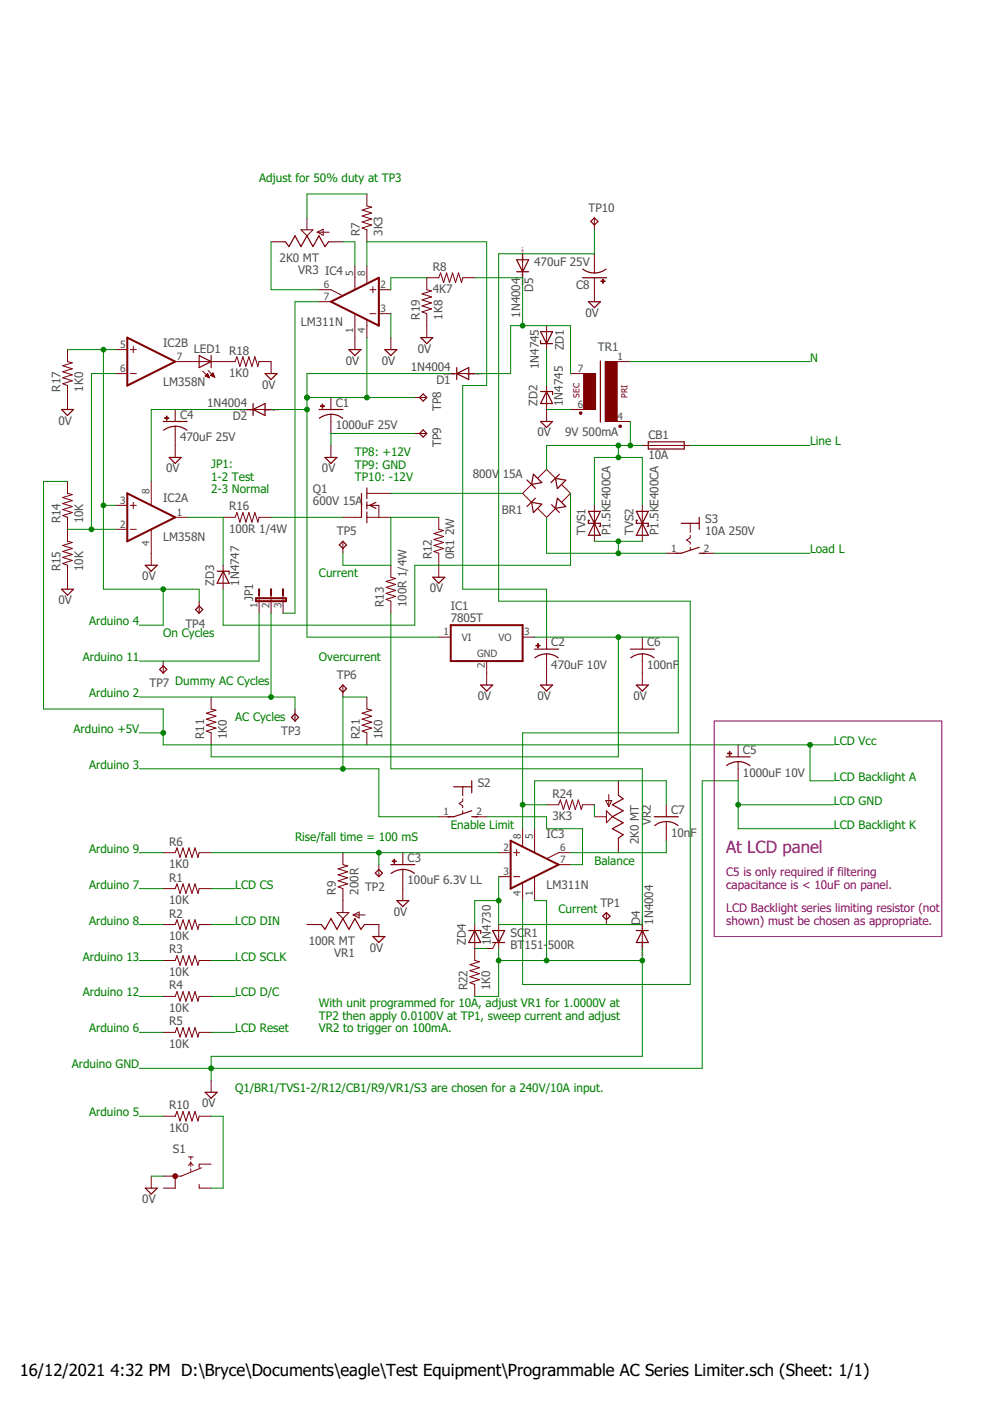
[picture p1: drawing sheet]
<svg xmlns="http://www.w3.org/2000/svg" width="210mm" height="297mm" viewBox="0 0 210 297" stroke-linecap="round" stroke-linejoin="round" font-family="sans-serif">
<g fill="none" stroke="#800000" stroke-width=".21">
<path d="M57.5 51.3h3M63.8 48.7h2.6l-1.3 1.3zM65.1 46.2v2.5M67.2 49.2h2.6M67.2 49.2l1.3-.6v1.3zM69.7 51.3h3M75.2 56.3v5.1M77.8 41.1v2.6l1 .2-2 .6 2 .7-2 .6 2 .6-2 .7 2 .6-2 .6 1 .4v2.6M77.8 56.3v3.8M100.6 58.9h-2.5l-.2 1-.7-2-.6 2-.7-2-.6 2-.6-2-.7 2-.6-2-.4 1h-2.5v2.5l1 .3-2 .6 2 .6-2 .7 2 .6-2 .7 2 .6-2 .6 1 .4v5.1M110.8 53.8v5.1M126 46.2v2.5"/>
<path d="M126 53.8v4.1M126 58.9v5.1M14.3 74.1v2.6l1 .2-2 .7 2 .6-2 .6 2 .7-2 .6 2 .6-2 .7 1 .3v5.1M24.5 79.2h2.5M24.5 74.1h2.5M27.6 79.2h1.3M27.6 74.1h1.3M28.3 73.5v1.3M37.1 76.7h12.7l.4-1.1 .7 2.1 .6-2.1 .6 2.1 .7-2.1 .6 2.1 .6-2.1 .7 2.1 .2-1h2.6v2.5M43 78.7l1.4 1.4M43.5 79.7l.5-.5 .4 .9zM43.6 79.7h.6"/>
<path d="M43.6 79.8h.7M43.7 79.5h.5M43.8 79.4h.3M43.9 79.3h.1M43.9 79.9h.4M44.1 78.6l1.4 1.4M44.6 79.6l.5-.5 .4 .9zM44.7 79.5h.7M44.8 79.7h.6M44.8 79.4h.5M44.9 79.3h.4M45.1 79.2h.1"/>
<path d="M45.1 79.8h.3M45.4 79.9h.1M67.6 61.4h2.6l2.4 1.3M67.6 64h2.6M75.2 66.6v7.5M77.8 67.9v3.7M78.4 61.4h1.3M78.4 66.5h1.3M79.1 60.8v1.3M80.3 61.4h2.6M80.3 66.5h2.6M82.9 71.6v2.5"/>
<path d="M95.6 79.2h5M115.9 69v5.1M121 79.2h5M128.6 76.7h5M37.1 86.8v2.6M37.1 90.4v6.6M44.2 80h.2M52.4 86.8h5.1M70.2 84.3v2.5M70.2 87.8v4.1M70.2 94.4v2.6M87.9 91.9h2.6"/>
<path d="M87.9 84.3h2.6M115.9 81.7v7.7M121 86.8h5M128.6 89.4h5M136.2 94.4h10.1M14.3 102.1v2.5l1 .3-2 .6 2 .6-2 .7 2 .6-2 .6 2 .7-2 .6 1 .4v5.1l1 .2-2 .7 2 .6-2 .6 2 .7-2 .6 2 .6-2 .7 1 .3v5.1M24.5 107.1h2.5M24.5 112.2h2.5M27.6 107.1h1.3M27.6 112.2h1.3M28.3 106.5v1.3M32.1 102.1v5"/>
<path d="M32.1 112.2v7.6M37.1 109.7h2.6M47.3 109.7h2.5l.4-1 .7 2 .6-2 .6 2 .7-2 .6 2 .6-2 .7 2 .2-1h2.6M47.3 119.8v5.1M72.7 114.8v2.5M72.7 109.7h3.9M77.8 109.7h5.1M77.8 107.1h2.5v2.6M77.8 104.6h5.1M82.9 119.8v2.6l1 .2-2 .7 2 .6-2 .6 2 .7-2 .6 2 .6-2 .7 1 .4v2.5M93 109.7v2.5l1 .3-2 .6 2 .6-2 .7 2 .6-2 .7 2 .6-2 .6 1 .4v5.1M112.7 102.7l-1.9 1.9 1.9 1.9"/>
<path d="M114.1 101.3l1.8-1.8 1.9 1.9M117.8 107.8l-1.9 1.9-1.8-1.8M119.1 102.8l1.9 1.8-1.9 1.8M126 107.1v7.7M136.2 107.1v7.7M141.3 117.3h2.5M146.3 111v1.9M146.3 113.5v.5l-.7 .5 .7 .5v.4M146.3 116v.7M148.9 117.3h2.5M42.2 127.5v2.5M54.9 126.2v3.8"/>
<path d="M57.5 126.2v3.8M60 126.2v3.8M93 135.1h2.6M110.8 135.1h2.5M115.9 135.1v2.5M115.9 138.6v6.6M136.2 135.1v2.5M136.2 138.6v6.6M34.6 140.2v2.5M44.8 147.8v2.5l1 .3-2 .6 2 .6-2 .7 2 .6-2 .7 2 .6-2 .6 1 .4v2.5M62.5 150.3v2.6M72.7 145.2v2.6"/>
<path d="M77.8 147.8v2.5l1 .3-2 .6 2 .6-2 .7 2 .6-2 .7 2 .6-2 .6 1 .4v2.5M103.2 140.2v5M156.5 157.9v2.6M93 173.2h2.6M98.1 166.8v1.9M98.1 169.4v.5l-.8 .5 .8 .5v.4M98.1 171.9v.6M100.6 173.2h2.6M110.8 175.7v3.8M113.3 175.7v5M115.9 170.6h2.5l.4-1 .6 2 .7-2 .6 2 .6-2 .7 2 .6-2 .7 2 .2-1h2.5M126 173.2h2.6"/>
<path d="M128.4 169.7h1.3l-.6 1.3zM128.6 171.9l1.2 1.3-1.2 1.2zM129.1 168.5v2.5M131.1 165.5v3.1M131.1 177.7v3.1M141.3 170.6v2.6M141.3 174.2v4M156.5 161.5v4M34.6 188.4h2.5l.4-1 .7 2 .6-2 .6 2 .7-2 .6 2 .6-2 .7 2 .2-1h2.6M34.6 196h2.5l.4-1 .7 2 .6-2 .6 2 .7-2 .6 2 .6-2 .7 2 .2-1h2.6M34.6 180.8h2.5l.4-1 .7 2 .6-2 .6 2 .7-2 .6 2 .6-2 .7 2 .2-1h2.6M65.1 196h3"/>
<path d="M71.4 193.5h2.6l-1.3 1.3zM72.7 180.8v2.5l1 .3-2 .6 2 .6-2 .7 2 .6-2 .7 2 .6-2 .6 1 .4v5.1M74.9 194h2.5M74.9 194l1.2-.6v1.2zM77.3 196h3v2.6M80.3 183.3v2.6M85.4 180.8v2.5M85.4 184.3v6.6M100.6 196v7.6l1.1 .3-2.1 .6 2.1 .7-2.1 .6 2.1 .6-2.1 .7 2.1 .6-2.1 .6 1 .4v2.6M105.1 199.8l-.6 1.3h-1.3M105.7 180.8h2.6M105.7 196v5.1"/>
<path d="M105.7 185.9h2.6M108.9 180.8h1.3M108.9 185.9h1.3M109.5 180.1v1.3M110.8 187.2v3.7M113.3 185.9v5M118.4 183.3h2.6M121 180.8h-2.6l-2.4 1.2M128.6 193.5v2.5M136.2 196v5.1M34.6 203.6h2.5l.4-1 .7 2.1 .6-2.1 .6 2.1 .7-2.1 .6 2.1 .6-2.1 .7 2.1 .2-1.1h2.6M34.6 211.3h2.5l.4-1.1 .7 2.1 .6-2.1 .6 2.1 .7-2.1 .6 2.1 .6-2.1 .7 2.1 .2-1h2.6"/>
<path d="M34.6 218.9h2.5l.4-1 .7 2 .6-2 .6 2 .7-2 .6 2 .6-2 .7 2 .2-1h2.6M34.6 236.7h2.5l.4-1.1 .7 2.1 .6-2.1 .6 2.1 .7-2.1 .6 2.1 .6-2.1 .7 2.1 .2-1h2.6M44.8 229v2.6M32.1 249.4v2.5M37.1 249.4v2.5h-2.5M39.9 245.3h1.1M39.9 247.1l.5-.5 .6 .5M40.4 245.3v.5M40.4 246.3v1M40.4 247.8v.5M42.2 251.1v.8h2.6M42.7 247.6l-4.3 1.8h-3.8"/>
<path d="M44.8 246.8h-2.6v.8"/>
</g>
<g fill="#800000" stroke="#800000" stroke-width=".21">
<path d="M131.3 90.2h.4v.4h-.4z" fill-rule="evenodd"/>
<path d="M122.9 87.4h.4v.4h-.4z" fill-rule="evenodd"/>
<circle cx="37.1" cy="249.4" r=".51"/>
</g>
<g fill="none" stroke="#800000" stroke-width=".25">
<path d="M60.5 51.3l.8 1 1.2-2.3 1.3 2.3 1.3-2.3 1.3 2.3 1.2-2.3 1.3 2.3 .8-1M109.5 55.1h2.6l-1.3 2.5zM109.5 57.6h2.6M123.5 58.9h5.1M123.5 57a4 4 0 0 0 5 0M126 46.2l.8 .7-.8 .8-.7-.8zM42.2 75.4l2.6 1.3-2.6 1.2zM44.8 75.4v2.5M56.2 79.2h2.5l-1.2 1.3zM74 74.1h2.5l-1.3 1.3zM81.6 74.1h2.5l-1.2 1.3zM89.2 71.6h2.6l-1.3 1.3z"/>
<path d="M96.8 79.2l2.6-1.3v2.6zM96.8 77.9v2.6M114.6 70.3h2.6l-1.3 2.6zM114.6 72.2v.7h2.6M124.8 64h2.5l-1.3 1.2zM127.3 76.5v13M13 86.8h2.6l-1.3 1.3zM34.6 89.4h5.1M34.7 91.2a4 4 0 0 1 4.9 0M35.9 97h2.5l-1.3 1.3zM53.7 86.8l2.5-1.2v2.5zM53.7 85.6v2.5"/>
<path d="M67.6 86.8h5.1M67.7 88.7a4 4 0 0 1 5 0M68.9 97h2.5l-1.2 1.3zM89.7 91.1l.8 .8-.8 .8-.7-.8zM89.7 83.5l.8 .8-.8 .7-.7-.7zM114.6 89.4h2.6l-1.3 1.2zM114.6 83h2.6v.7M115.9 83l1.3 2.6h-2.6zM137.5 93.7h7.6v1.5h-7.6zM30.8 119.8h2.5l-1.2 1.3zM71.9 115.5l.8-.7 .8 .7-.8 .8zM76.6 104.6v5.1"/>
<path d="M77.8 103.5v2.2M77.8 106.4v1.5M77.8 108.5v2.3M79.7 106.5l-1.3 .6 1.3 .7M111.7 101.8l1.8 1.7M112.7 106.5l2.2 .4-1.8 1.8zM113.1 100.5l1.8 1.8-2.2 .4zM113.5 105.6l-1.8 1.8M116.9 107l1.7 1.6M117.8 101.4l2.2 .4-1.8 1.8zM118.2 105.6l1.8 1.8-2.2 .4zM118.6 100.6l-1.8 1.7"/>
<path d="M124.8 108.4l2.5 5.1h-2.5l2.5-5.1zM125 110.3h-.2v.7h2.5v.6h-.3M134.9 108.4h2.6l-2.6 5.1h2.6zM135.2 110.3h-.3v.7h2.6v.6h-.3M144.4 111h3.9M148.3 109.7v2.5M148.3 116l-3.9 1.3h-1.2M148.3 117.3h1.2M13 124.9h2.6l-1.3 1.3zM41.5 129.2l.7-.7 .8 .7-.8 .8zM46 121.1h2.6v.7M47.3 121.1l1.3 2.6h-2.6z"/>
<path d="M91.8 122.4h2.5l-1.3 1.3zM113.3 137.6h5.1M115.9 138.6l1.6 .3 .9 .6M115.9 138.6l-1.1 .2-1.4 .7M133.6 137.6h5.1M136.2 138.6l1.6 .3 .9 .6M136.2 138.6l-1.6 .3-.9 .6M33.8 141.9l.8-.7 .8 .7-.8 .8zM61.8 152.1l.7-.8 .8 .8-.8 .8zM71.9 146l.8-.8 .8 .8-.8 .8zM101.9 145.2h2.6l-1.3 1.3zM114.6 145.2h2.6l-1.3 1.3z"/>
<path d="M134.9 145.2h2.6l-1.3 1.3zM96.2 166.8h3.8M100 165.5v2.6M100 171.9l-3.8 1.3h-1.3M100 173.2h1.3M131.1 168.6l1 .8-2.3 1.2 2.3 1.3-2.3 1.3 2.3 1.2-2.3 1.3 2.3 1.3-1 .7M138.7 173.2h5.1M138.8 175a4 4 0 0 1 5 0M154 160.5h5M154.1 162.3a4 4 0 0 1 4.9 0M68.1 196l.8 1 1.3-2.2 1.2 2.2 1.3-2.2 1.3 2.2 1.2-2.2 1.3 2.2 .8-1M79.1 198.6h2.5l-1.3 1.2z"/>
<path d="M79.6 185.1l.7-.8 .8 .8-.8 .8zM82.9 183.3h5M84.1 190.9h2.6l-1.3 1.3zM85.4 184.3l1.6 .3 .9 .6M85.4 184.3l-1.1 .2-1.4 .7M99.4 197.3h2.5v.6M100.6 197.3l1.3 2.5h-2.5zM104.5 199.8h2.5M104.5 197.3h2.5l-1.3 2.5zM127.8 194.2l.8-.7 .7 .7-.7 .8zM134.9 197.3h2.6M136.2 197.3l1.3 2.5h-2.6z"/>
<path d="M43.5 231.6h2.5l-1.2 1.3zM30.8 251.9h2.5l-1.2 1.3z"/>
</g>
<g fill="#800000" stroke="#800000" stroke-width=".21">
<path d="M83.1 182.5h.9v.2h-.9z"/>
<path d="M83.5 182.2h.2v.8h-.2z"/>
<path d="M67.9 86h.9v.2h-.9z"/>
<path d="M68.3 85.7h.1v.9h-.1z"/>
<path d="M113.6 136.8h.9v.1h-.9z"/>
<path d="M114 136.4h.1v.9h-.1z"/>
<path d="M128.3 76.7h2.6v12.7h-2.6z"/>
<path d="M123.7 79.2h2.6v7.6h-2.6z"/>
<path d="M34.9 88.6h.9v.1h-.9z"/>
<path d="M35.3 88.2h.1v.9h-.1z"/>
<path d="M154.3 159.7h.9v.1h-.9z"/>
<path d="M154.6 159.3h.2v.9h-.2z"/>
<path d="M127.4 59.6h.9v.1h-.9z"/>
<path d="M127.8 59.2h.1v.9h-.1z"/>
</g>
<path d="M27 71.6l10.1 5.1-10.1 5zM70.2 64l10.1-5.1v10.1zM27 104.6l10.1 5.1-10.1 5.1zM54.3 126.8h6.3v.7h-6.3zM54.9 124.9v1.3M57.5 124.9v1.3M60 124.9v1.3M95.6 132.5h15.2v7.7h-15.2zM108.3 178.2l10.1 5.1-10.1 5.1z" fill="none" stroke="#800000" stroke-width=".42"/>
<g fill="none" stroke="#008000" stroke-width=".21">
<path d="M57.5 51.3v10.1h10.1M72.7 51.3h2.5v5M77.8 56.3v-5h25.4v30.4h-5.1v43.2h17.8v10.2M77.8 41.1h-12.7v5.1M90.5 58.9h-7.6v2.5M100.6 58.9h10.2v10.1M126 48.7v5.1h-20.3v73.7h40.6v81.2h-35.5v-17.8M14.3 74.1h10.2M21.9 74.1v50.8h20.3v2.6M24.5 79.2h-5.1v33M67.6 64h-5.1v66h-2.5M77.8 71.6v12.7"/>
<path d="M82.9 66.5v5.1M95.6 79.2h-30.5v55.9h27.9M100.6 79.2h7.7v-10.2h12.7v10.2M115.9 74.1v7.6M133.6 76.7h38.1M52.4 86.8h-20.3v15.3M57.5 86.8h7.6M65.1 84.3h22.8M87.9 91.9h-17.7v2.5M115.9 86.8h5.1M131.1 94.4v2.6M133.6 89.4v5"/>
<path d="M136.2 94.4h-20.3v5.1M146.3 94.4h25.4M14.3 102.1h-5.1v48.2h25.4v7.6h142.2M14.3 112.2h10.2M21.9 107.1h2.6M39.7 109.7h7.6v10.1M57.5 109.7h15.2M82.9 104.6h27.9M93 109.7h-10.1v10.1h-10.2v-2.5M115.9 109.7v7.6h25.4M121 104.6v15.2h-33.1v12.7h-40.6v-7.6M126 107.1v-10.1h10.2v10.1"/>
<path d="M126 114.8h10.2M131.1 114.8v2.5M151.4 117.3h20.3M34.6 124.9v7.6h-5.1M54.9 130v10.2h-25.4M57.5 130v17.8M82.9 130v33h53.3v33h-30.5v-10.1M113.3 135.1h30.5v20.3h-33v20.3M131.1 135.1v25.4h-86.3v-2.6M29.5 147.8h33v2.5M29.5 155.4h5.1M77.8 147.8h-5.1v15.2"/>
<path d="M171.7 157.9v7.6h5.1M29.5 163h50.8v10.2h12.7M103.2 173.2h12.7v2.5h7.6v7.6h-2.5M110.8 170.6h5.1M126 170.6v2.6M141.3 170.6v-5.1h-28v10.2M141.3 178.2v2.6h-20.3M156.5 170.6h20.3M176.8 175.7h-20.3v-10.2h-7.6v61h-119.4M29.5 188.4h5.1M29.5 196h5.1M29.5 180.8h5.1"/>
<path d="M44.8 188.4h5M44.8 196h5M44.8 180.8h60.9M80.3 180.8v2.5M105.7 190.9h-5.1v5.1M113.3 190.9h2.6v12.7M29.5 203.6h5.1M29.5 211.3h5.1M29.5 218.9h5.1M44.8 203.6h5M44.8 211.3h5M44.8 218.9h5"/>
<path d="M100.6 201.1h2.6M105.7 203.6h30.5M105.7 201.1v10.2h-5.1M136.2 201.1v22.9h-91.4v5M29.5 236.7h5.1M44.8 236.7h2.5v15.2h-2.5M32.1 249.4h2.5"/>
</g>
<g fill="#008000" stroke="#008000" stroke-width=".21">
<circle cx="44.8" cy="226.5" r=".51"/>
<circle cx="156.5" cy="170.6" r=".51"/>
<circle cx="105.7" cy="203.6" r=".51"/>
<circle cx="136.2" cy="203.6" r=".51"/>
<circle cx="115.9" cy="203.6" r=".51"/>
<circle cx="110.8" cy="69" r=".51"/>
<circle cx="21.9" cy="74.1" r=".51"/>
<circle cx="21.9" cy="107.1" r=".51"/>
<circle cx="34.6" cy="124.9" r=".51"/>
<circle cx="19.4" cy="112.2" r=".51"/>
<circle cx="65.1" cy="84.3" r=".51"/>
<circle cx="65.1" cy="86.8" r=".51"/>
<circle cx="77.8" cy="84.3" r=".51"/>
<circle cx="80.3" cy="180.8" r=".51"/>
<circle cx="133.6" cy="94.4" r=".51"/>
<circle cx="131.1" cy="94.4" r=".51"/>
<circle cx="131.1" cy="97" r=".51"/>
<circle cx="131.1" cy="114.8" r=".51"/>
<circle cx="131.1" cy="117.3" r=".51"/>
<circle cx="105.7" cy="190.9" r=".51"/>
<circle cx="72.7" cy="163" r=".51"/>
<circle cx="34.6" cy="155.4" r=".51"/>
<circle cx="171.7" cy="157.9" r=".51"/>
<circle cx="131.1" cy="135.1" r=".51"/>
<circle cx="110.8" cy="170.6" r=".51"/>
<circle cx="57.5" cy="147.8" r=".51"/>
</g>
<path d="M151.4 152.9h48.3v45.7h-48.3z" fill="none" stroke="#800080" stroke-width=".21"/>
<text font-size="3.6" fill="#800080" x="154" y="180.8">At LCD panel</text>
<g font-size="3.5">
<text x="4.2" y="291.7">16/12/2021</text>
<text x="23.4" y="291.7">4:32 PM D:\Bryce\Documents\eagle\Test Equipment\Programmable AC Series Limiter.sch (Sheet: 1/1)</text>
</g>
<g font-size="2.5" fill="#008000">
<text x="54.9" y="38.6">Adjust for 50% duty at TP3</text>
<text x="171.7" y="76.7">N</text>
<text x="171.7" y="94.4">Line L</text>
<text x="44.8" y="99.3">JP1:</text>
<text x="44.8" y="101.9">1-2 Test</text>
<text x="75.2" y="96.7">TP8: +12V</text>
<text x="75.2" y="99.4">TP9: GND</text>
<text x="44.8" y="104.6">2-3 Normal</text>
<text x="75.2" y="102.1">TP10: -12V</text>
<text x="171.7" y="117.3">Load L</text>
<text x="67.6" y="122.4">Current</text>
<text x="18.9" y="132.5">Arduino 4</text>
<text x="34.6" y="135.1">On Cycles</text>
<text x="17.5" y="140.2">Arduino 11</text>
<text x="67.6" y="140.2">Overcurrent</text>
<text x="18.9" y="147.8">Arduino 2</text>
<text x="15.6" y="155.4">Arduino +5V</text>
<text x="49.9" y="152.9">AC Cycles</text>
<text x="176.8" y="157.9">LCD Vcc</text>
<text x="18.9" y="163">Arduino 3</text>
<text x="176.8" y="165.6">LCD Backlight A</text>
<text x="176.8" y="170.6">LCD GND</text>
<text x="62.6" y="178.3">Rise/fall time = 100 mS</text>
<text x="95.6" y="175.7">Enable Limit</text>
<text x="176.8" y="175.7">LCD Backlight K</text>
<text x="18.9" y="180.8">Arduino 9</text>
<text x="126" y="183.3">Balance</text>
<text x="18.9" y="188.4">Arduino 7</text>
<text x="49.9" y="188.4">LCD CS</text>
<text x="18.9" y="196">Arduino 8</text>
<text x="49.9" y="196">LCD DIN</text>
<text x="118.4" y="193.5">Current</text>
<text x="17.5" y="203.6">Arduino 13</text>
<text x="49.9" y="203.6">LCD SCLK</text>
<text x="17.5" y="211.3">Arduino 12</text>
<text x="49.9" y="211.3">LCD D/C</text>
<text x="67.6" y="213.5">With unit programmed for 10A, adjust VR1 for 1.0000V at</text>
<text x="18.9" y="218.9">Arduino 6</text>
<text x="49.9" y="218.9">LCD Reset</text>
<text x="67.6" y="216.2">TP2 then apply 0.0100V at TP1, sweep current and adjust</text>
<text x="67.6" y="218.9">VR2 to trigger on 100mA.</text>
<text x="15.2" y="226.5">Arduino GND</text>
<text x="49.9" y="231.6">Q1/BR1/TVS1-2/R12/CB1/R9/VR1/S3 are chosen for a 240V/10A input.</text>
<text x="18.9" y="236.7">Arduino 5</text>
</g>
<g font-size="2.5" fill="#505050">
<text x="124.8" y="44.9">TP10</text>
<text x="76.3" y="50" transform="rotate(-90 76.3 50)">R7</text>
<text x="81.1" y="50" transform="rotate(-90 81.1 50)">3K3</text>
<text x="59.3" y="55.6">2K0 MT</text>
<text x="63.2" y="58.1">VR3 IC4</text>
<text x="91.8" y="57.4">R8</text>
<text x="113.3" y="56.5">470uF 25V</text>
<text x="91.8" y="62.2">4K7</text>
<text x="113.1" y="61.9" transform="rotate(-90 113.1 61.9)">D5</text>
<text x="122.2" y="61.3">C8</text>
<text x="63.8" y="69.1">LM311N</text>
<text x="89" y="67.8" transform="rotate(-90 89 67.8)">R19</text>
<text x="93.8" y="67.8" transform="rotate(-90 93.8 67.8)">1K8</text>
<text x="110.3" y="67.3" transform="rotate(-90 110.3 67.3)">1N4004</text>
<text x="124.1" y="67.1">0V</text>
<text x="34.6" y="73.5">IC2B</text>
<text x="41.1" y="74.9">LED1</text>
<text x="48.6" y="75.2">R18</text>
<text x="73.3" y="77.3">0V</text>
<text x="81" y="77.3">0V</text>
<text x="88.6" y="74.8">0V</text>
<text x="119.6" y="74.3" transform="rotate(-90 119.6 74.3)">ZD1</text>
<text x="126.8" y="74.4">TR1</text>
<text x="12.8" y="83" transform="rotate(-90 12.8 83)">R17</text>
<text x="17.6" y="83" transform="rotate(-90 17.6 83)">1K0</text>
<text x="34.6" y="81.7">LM358N</text>
<text x="48.6" y="80">1K0</text>
<text x="55.6" y="82.4">0V</text>
<text x="87.1" y="78.7">1N4004</text>
<text x="92.5" y="81.5">D1</text>
<text x="114.2" y="78.3" transform="rotate(-90 114.2 78.3)">1N4745</text>
<text x="38.2" y="88.7">C4</text>
<text x="43.9" y="86.3">1N4004</text>
<text x="49.3" y="89.1">D2</text>
<text x="71.2" y="86.2">C1</text>
<text x="93.5" y="87.2" transform="rotate(-90 93.5 87.2)">TP8</text>
<text x="114" y="86.1" transform="rotate(-90 114 86.1)">ZD2</text>
<text x="119.3" y="86.1" transform="rotate(-90 119.3 86.1)">1N4745</text>
<text x="12.4" y="90">0V</text>
<text x="38.2" y="93.6">470uF 25V</text>
<text x="71.2" y="91">1000uF 25V</text>
<text x="93.5" y="94.8" transform="rotate(-90 93.5 94.8)">TP9</text>
<text x="114" y="92.5">0V</text>
<text x="119.8" y="92.5">9V 500mA</text>
<text x="137.5" y="93">CB1</text>
<text x="35.3" y="100.2">0V</text>
<text x="68.3" y="100.2">0V</text>
<text x="100.3" y="101.3">800V</text>
<text x="106.6" y="101.3">15A</text>
<text x="137.5" y="97.4">10A</text>
<text x="34.6" y="106.5">IC2A</text>
<text x="66.4" y="107.1">600V 15A</text>
<text x="66.4" y="104.6">Q1</text>
<text x="12.8" y="111" transform="rotate(-90 12.8 111)">R14</text>
<text x="17.6" y="111" transform="rotate(-90 17.6 111)">10K</text>
<text x="48.6" y="113">100R 1/4W</text>
<text x="48.6" y="108.2">R16</text>
<text x="71.4" y="113.5">TP5</text>
<text x="96.3" y="113.5" transform="rotate(-90 96.3 113.5)">2W</text>
<text x="106.4" y="108.9">BR1</text>
<text x="124.1" y="113.5" transform="rotate(-90 124.1 113.5)">TVS1</text>
<text x="129.5" y="113.5" transform="rotate(-90 129.5 113.5)">P1.5KE400CA</text>
<text x="134.3" y="113.5" transform="rotate(-90 134.3 113.5)">TVS2</text>
<text x="139.6" y="113.5" transform="rotate(-90 139.6 113.5)">P1.5KE400CA</text>
<text x="149.5" y="113.5">10A 250V</text>
<text x="149.5" y="111">S3</text>
<text x="34.6" y="114.8">LM358N</text>
<text x="91.5" y="118.6" transform="rotate(-90 91.5 118.6)">R12</text>
<text x="96.3" y="118.6" transform="rotate(-90 96.3 118.6)">0R1</text>
<text x="12.8" y="121.1" transform="rotate(-90 12.8 121.1)">R15</text>
<text x="17.6" y="121.1" transform="rotate(-90 17.6 121.1)">10K</text>
<text x="30.2" y="123">0V</text>
<text x="45.4" y="124.2" transform="rotate(-90 45.4 124.2)">ZD3</text>
<text x="50.7" y="124.2" transform="rotate(-90 50.7 124.2)">1N4747</text>
<text x="91.1" y="125.6">0V</text>
<text x="12.4" y="128.1">0V</text>
<text x="53.7" y="127.5" transform="rotate(-90 53.7 127.5)">JP1</text>
<text x="81.4" y="128.7" transform="rotate(-90 81.4 128.7)">R13</text>
<text x="86.2" y="128.7" transform="rotate(-90 86.2 128.7)">100R 1/4W</text>
<text x="95.6" y="131.9">7805T</text>
<text x="95.6" y="129.4">IC1</text>
<text x="39.3" y="133">TP4</text>
<text x="116.9" y="137">C2</text>
<text x="137.2" y="137">C6</text>
<text x="71.4" y="144">TP6</text>
<text x="116.9" y="141.8">470uF 10V</text>
<text x="137.2" y="141.8">100nF</text>
<text x="31.7" y="145.7">TP7 Dummy AC Cycles</text>
<text x="101.3" y="148.4">0V</text>
<text x="114" y="148.4">0V</text>
<text x="134.3" y="148.4">0V</text>
<text x="59.6" y="155.9">TP3</text>
<text x="43.3" y="156.7" transform="rotate(-90 43.3 156.7)">R11</text>
<text x="48.1" y="156.7" transform="rotate(-90 48.1 156.7)">1K0</text>
<text x="76.3" y="156.7" transform="rotate(-90 76.3 156.7)">R21</text>
<text x="81.1" y="156.7" transform="rotate(-90 81.1 156.7)">1K0</text>
<text x="157.5" y="159.8">C5</text>
<text x="101.3" y="166.8">S2</text>
<text x="157.5" y="164.7">1000uF 10V</text>
<text x="117.1" y="173.9">3K3</text>
<text x="117.1" y="169.1">R24</text>
<text x="142.3" y="172.5">C7</text>
<text x="35.9" y="179.3">R6</text>
<text x="115.9" y="177.6">IC3</text>
<text x="135.4" y="179" transform="rotate(-90 135.4 179)">2K0 MT</text>
<text x="138" y="175" transform="rotate(-90 138 175)">VR2</text>
<text x="142.3" y="177.4">10n</text>
<text x="146.4" y="177.4">F</text>
<text x="35.9" y="184.1">1K0</text>
<text x="86.4" y="182.7">C3</text>
<text x="35.9" y="191.7">10K</text>
<text x="35.9" y="186.9">R1</text>
<text x="71.2" y="189.7" transform="rotate(-90 71.2 189.7)">R9</text>
<text x="76" y="189.7" transform="rotate(-90 76 189.7)">200R</text>
<text x="77.4" y="188.9">TP2</text>
<text x="86.4" y="187.5">100uF 6.3V LL</text>
<text x="115.9" y="188.4">LM311N</text>
<text x="35.9" y="194.5">R2</text>
<text x="83.5" y="194.1">0V</text>
<text x="127.3" y="192.2">TP1</text>
<text x="135.7" y="196" transform="rotate(-90 135.7 196)">D4</text>
<text x="138.5" y="196" transform="rotate(-90 138.5 196)">1N4004</text>
<text x="35.9" y="199.3">10K</text>
<text x="35.9" y="202.1">R3</text>
<text x="65.5" y="200.3">100R MT</text>
<text x="70.9" y="202.9">VR1</text>
<text x="78.4" y="201.7">0V</text>
<text x="98.7" y="200.3" transform="rotate(-90 98.7 200.3)">ZD4</text>
<text x="104.1" y="200.3" transform="rotate(-90 104.1 200.3)">1N4730</text>
<text x="108.3" y="201.1">BT</text>
<text x="108.3" y="198.6">SC</text>
<text x="111.2" y="198.6">R1</text>
<text x="111.2" y="201.1">151-</text>
<text x="116.2" y="201.1">500R</text>
<text x="35.9" y="206.9">10K</text>
<text x="35.9" y="209.8">R4</text>
<text x="99.1" y="210" transform="rotate(-90 99.1 210)">R22</text>
<text x="103.9" y="210" transform="rotate(-90 103.9 210)">1K0</text>
<text x="35.9" y="214.6">10K</text>
<text x="35.9" y="217.4">R5</text>
<text x="35.9" y="222.2">10K</text>
<text x="35.9" y="240">1K0</text>
<text x="35.9" y="235.2">R10</text>
<text x="42.9" y="234.8">0V</text>
<text x="36.6" y="244.5">S1</text>
<text x="30.2" y="255.1">0V</text>
</g>
<g font-size="2.5" fill="#800080">
<text x="154" y="185.7">C5 is only required if filtering</text>
<text x="154" y="188.4">capacitance is &lt; 10uF on panel.</text>
<text x="154" y="193.4">LCD Backlight series limiting resistor (not</text>
<text x="154" y="196">shown) must be chosen as appropriate.</text>
</g>
<g font-size="2.1" fill="#505050">
<text x="74.9" y="58.5" transform="rotate(-90 74.9 58.5)">5</text>
<text x="77.4" y="58.5" transform="rotate(-90 77.4 58.5)">8</text>
<text x="68.6" y="61.1">6</text>
<text x="68.6" y="63.6">7</text>
<text x="80.7" y="61.1">2</text>
<text x="74.9" y="70.6" transform="rotate(-90 74.9 70.6)">1</text>
<text x="77.4" y="70.6" transform="rotate(-90 77.4 70.6)">4</text>
<text x="80.7" y="66.2">3</text>
<text x="25.5" y="73.8">5</text>
<text x="37.5" y="76.3">7</text>
<text x="130.9" y="76.3">1</text>
<text x="25.5" y="78.9">6</text>
<text x="122.5" y="78.9">7</text>
<text x="122.5" y="86.5">6</text>
<text x="130.9" y="89">4</text>
<text x="25.5" y="106.8">3</text>
<text x="31.7" y="104.8" transform="rotate(-90 31.7 104.8)">8</text>
<text x="25.5" y="111.9">2</text>
<text x="37.5" y="109.3">1</text>
<text x="31.7" y="115.7" transform="rotate(-90 31.7 115.7)">4</text>
<text x="142.3" y="116.9">1</text>
<text x="149.2" y="116.9">2</text>
<text x="54.6" y="129" transform="rotate(-90 54.6 129)">1</text>
<text x="57.1" y="129" transform="rotate(-90 57.1 129)">2</text>
<text x="59.7" y="129" transform="rotate(-90 59.7 129)">3</text>
<text x="94" y="134.7">1</text>
<text x="97.9" y="135.8">VI</text>
<text x="105.7" y="135.8">VO</text>
<text x="111.2" y="134.7">3</text>
<text x="101.1" y="139.4">GND</text>
<text x="102.8" y="141.7" transform="rotate(-90 102.8 141.7)">2</text>
<text x="94" y="172.8">1</text>
<text x="101" y="172.8">2</text>
<text x="110.4" y="177.9" transform="rotate(-90 110.4 177.9)">8</text>
<text x="113" y="177.9" transform="rotate(-90 113 177.9)">5</text>
<text x="106.7" y="185.5">3</text>
<text x="106.7" y="180.4">2</text>
<text x="118.8" y="180.4">6</text>
<text x="118.8" y="183">7</text>
<text x="110.4" y="189.9" transform="rotate(-90 110.4 189.9)">4</text>
<text x="113" y="189.9" transform="rotate(-90 113 189.9)">1</text>
</g>
<g font-size="1.8" fill="#800000">
<text x="122.9" y="84.3" transform="rotate(-90 122.9 84.3)">SEC</text>
<text x="133" y="84.3" transform="rotate(-90 133 84.3)">PRI</text>
</g>
<g font-size=".6" fill="#800080">
<text x="111" y="53.7" transform="rotate(-90 111 53.7)">rder 1</text>
<text x="111" y="55.4" transform="rotate(-90 111 55.4)">SpiceO</text>
<text x="111" y="60.5" transform="rotate(-90 111 60.5)">SpiceOrder 2</text>
<text x="93.9" y="79.4">SpiceOrder 2</text>
<text x="99" y="79.4">SpiceOrder 1</text>
<text x="50.8" y="87">SpiceOrder 2</text>
<text x="55.8" y="87">SpiceOrder 1</text>
<text x="136.4" y="197.6" transform="rotate(-90 136.4 197.6)">SpiceOrder 2</text>
<text x="136.4" y="202.7" transform="rotate(-90 136.4 202.7)">SpiceOrder</text>
<text x="136.4" y="199.8" transform="rotate(-90 136.4 199.8)">1</text>
</g>
</svg>
